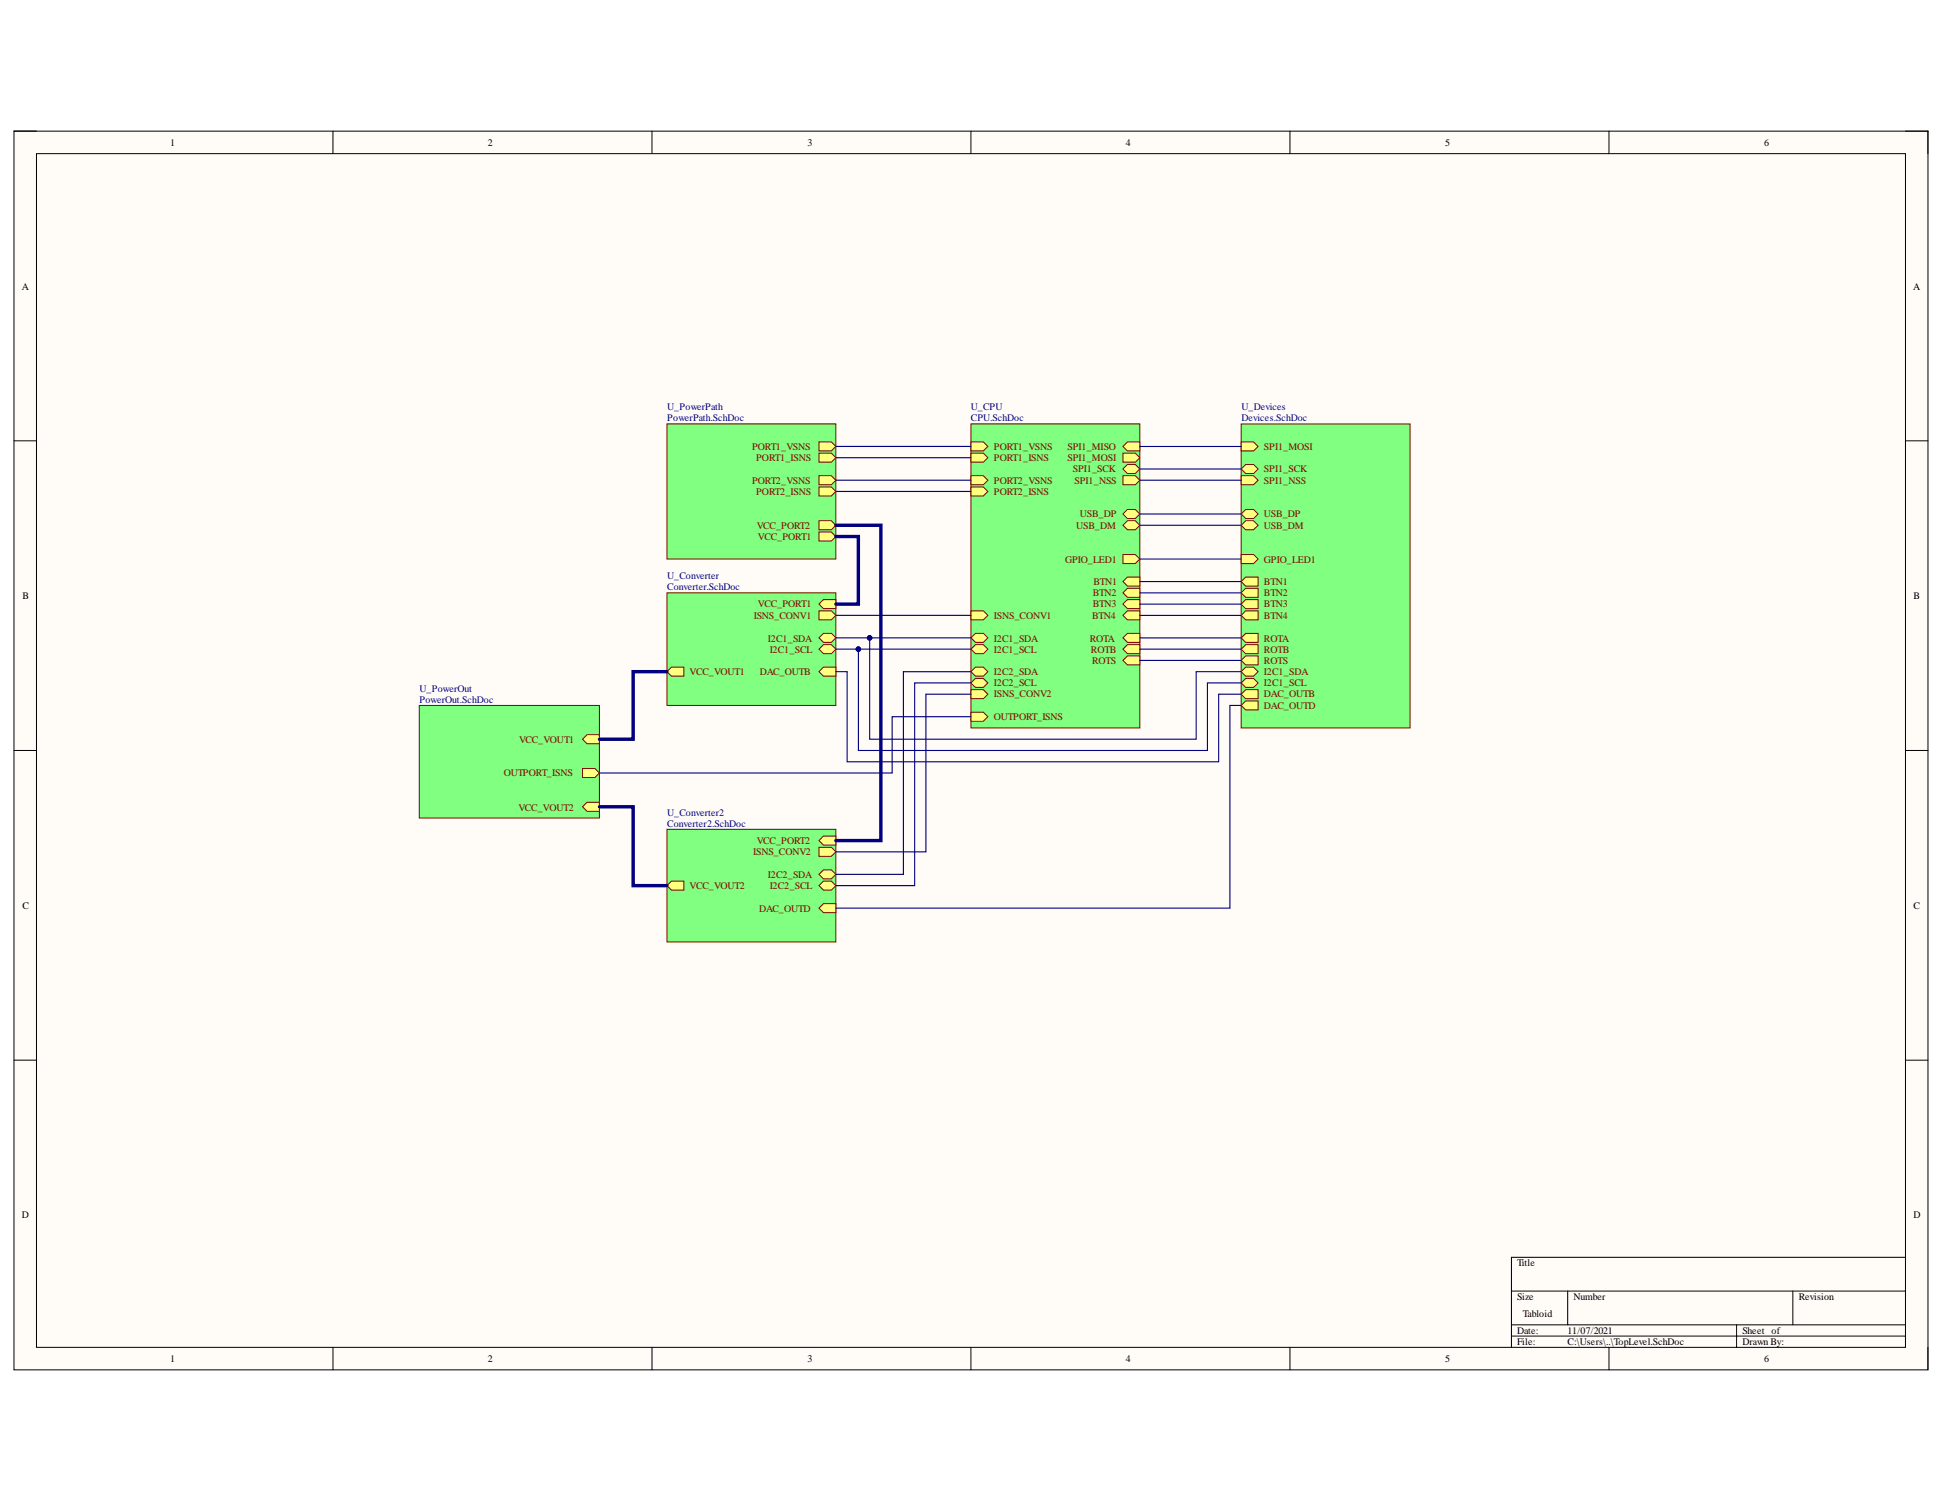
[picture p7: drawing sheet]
<svg xmlns="http://www.w3.org/2000/svg" width="279mm" height="216mm" viewBox="0 0 279 216" stroke-linecap="round" stroke-linejoin="round" font-family="sans-serif">
<path d="M2 18.9h275.2v178h-275.2z" fill-rule="evenodd" fill="#fffcf8"/>
<path d="M2 18.9h275.2v178h-275.2z" fill="none" stroke="#000" stroke-width=".14"/>
<path d="M5.2 22.1h268.8v171.6h-268.8z" fill-rule="evenodd" fill="#fffcf8"/>
<g fill="none" stroke="#000" stroke-width=".14">
<path d="M2 18.8h3.2M47.9 18.8v3.3M93.8 18.8v3.3M139.6 18.8v3.3M185.5 18.9v3.2M231.4 18.9v3.2M274 18.9h3.2v3.2M5.2 22.1h268.8v171.6h-268.8zM2 63.4h3.2M274 63.4h3.2M2 107.9h3.2M274 107.9h3.2"/>
<path d="M2 152.4h3.2M274 152.4h3.2M47.9 193.7v3.2M93.8 193.7v3.2M139.6 193.7v3.2M185.5 193.7v3.2M217.3 185.6h56.7M217.3 190.4h56.7M217.3 192.1h56.7M225.4 185.6v4.8M231.4 193.7v3.2M249.7 190.4v3.3"/>
<path d="M257.8 185.6v4.8M274 180.7h-56.7v13M277.2 193.7v3.2"/>
</g>
<path d="M95.9 85.2h24.3v16.2h-24.3z" fill-rule="evenodd" fill="#80ff80"/>
<path d="M95.9 85.2h24.3v16.2h-24.3z" fill="none" stroke="#800000" stroke-width=".14"/>
<path d="M118.4 95.9h1.8v1.3h-1.8l-.6-.7z" fill-rule="evenodd" fill="#ffff80"/>
<path d="M118.4 95.9h1.8v1.3h-1.8l-.6-.7z" fill="none" stroke="#800000" stroke-width=".14"/>
<path d="M117.8 91.7l.6-.7h1.1l.7 .7-.7 .6h-1.1z" fill-rule="evenodd" fill="#ffff80"/>
<path d="M117.8 91.7l.6-.7h1.1l.7 .7-.7 .6h-1.1z" fill="none" stroke="#800000" stroke-width=".14"/>
<path d="M117.8 93.3l.6-.6h1.1l.7 .6-.7 .7h-1.1z" fill-rule="evenodd" fill="#ffff80"/>
<path d="M117.8 93.3l.6-.6h1.1l.7 .6-.7 .7h-1.1z" fill="none" stroke="#800000" stroke-width=".14"/>
<path d="M117.8 87.8h1.7l.7 .7-.7 .6h-1.7z" fill-rule="evenodd" fill="#ffff80"/>
<path d="M117.8 87.8h1.7l.7 .7-.7 .6h-1.7z" fill="none" stroke="#800000" stroke-width=".14"/>
<path d="M118.4 86.2h1.8v1.3h-1.8l-.6-.7z" fill-rule="evenodd" fill="#ffff80"/>
<path d="M118.4 86.2h1.8v1.3h-1.8l-.6-.7z" fill="none" stroke="#800000" stroke-width=".14"/>
<path d="M96.6 95.9h1.7v1.3h-1.7l-.7-.7z" fill-rule="evenodd" fill="#ffff80"/>
<path d="M96.6 95.9h1.7v1.3h-1.7l-.7-.7z" fill="none" stroke="#800000" stroke-width=".14"/>
<path d="M178.5 60.9h24.3v43.7h-24.3z" fill-rule="evenodd" fill="#80ff80"/>
<path d="M178.5 60.9h24.3v43.7h-24.3z" fill="none" stroke="#800000" stroke-width=".14"/>
<path d="M178.5 99.8l.6-.7h1.8v1.3h-1.8z" fill-rule="evenodd" fill="#ffff80"/>
<path d="M178.5 99.8l.6-.7h1.8v1.3h-1.8z" fill="none" stroke="#800000" stroke-width=".14"/>
<path d="M178.5 101.4l.6-.6h1.8v1.2h-1.8z" fill-rule="evenodd" fill="#ffff80"/>
<path d="M178.5 101.4l.6-.6h1.8v1.2h-1.8z" fill="none" stroke="#800000" stroke-width=".14"/>
<path d="M178.5 79.7h1.8l.6 .7-.6 .6h-1.8z" fill-rule="evenodd" fill="#ffff80"/>
<path d="M178.5 79.7h1.8l.6 .7-.6 .6h-1.8z" fill="none" stroke="#800000" stroke-width=".14"/>
<path d="M178.5 83.6l.6-.7h1.8v1.3h-1.8z" fill-rule="evenodd" fill="#ffff80"/>
<path d="M178.5 83.6l.6-.7h1.8v1.3h-1.8z" fill="none" stroke="#800000" stroke-width=".14"/>
<path d="M179.1 84.6h1.8v1.3h-1.8l-.6-.7z" fill-rule="evenodd" fill="#ffff80"/>
<path d="M179.1 84.6h1.8v1.3h-1.8l-.6-.7z" fill="none" stroke="#800000" stroke-width=".14"/>
<path d="M179.1 86.2h1.8v1.3h-1.8l-.6-.7z" fill-rule="evenodd" fill="#ffff80"/>
<path d="M179.1 86.2h1.8v1.3h-1.8l-.6-.7z" fill="none" stroke="#800000" stroke-width=".14"/>
<path d="M179.1 87.8h1.8v1.3h-1.8l-.6-.6z" fill-rule="evenodd" fill="#ffff80"/>
<path d="M179.1 87.8h1.8v1.3h-1.8l-.6-.6z" fill="none" stroke="#800000" stroke-width=".14"/>
<path d="M178.5 75.5l.6-.6h1.2l.6 .6-.6 .6h-1.2z" fill-rule="evenodd" fill="#ffff80"/>
<path d="M178.5 75.5l.6-.6h1.2l.6 .6-.6 .6h-1.2z" fill="none" stroke="#800000" stroke-width=".14"/>
<path d="M178.5 73.9l.6-.7h1.2l.6 .7-.6 .6h-1.2z" fill-rule="evenodd" fill="#ffff80"/>
<path d="M178.5 73.9l.6-.7h1.2l.6 .7-.6 .6h-1.2z" fill="none" stroke="#800000" stroke-width=".14"/>
<path d="M178.5 68.4h1.8l.6 .6-.6 .7h-1.8z" fill-rule="evenodd" fill="#ffff80"/>
<path d="M178.5 68.4h1.8l.6 .6-.6 .7h-1.8z" fill="none" stroke="#800000" stroke-width=".14"/>
<path d="M178.5 67.4l.6-.6h1.2l.6 .6-.6 .7h-1.2z" fill-rule="evenodd" fill="#ffff80"/>
<path d="M178.5 67.4l.6-.6h1.2l.6 .6-.6 .7h-1.2z" fill="none" stroke="#800000" stroke-width=".14"/>
<path d="M178.5 63.5h1.8l.6 .7-.6 .6h-1.8z" fill-rule="evenodd" fill="#ffff80"/>
<path d="M178.5 63.5h1.8l.6 .7-.6 .6h-1.8z" fill="none" stroke="#800000" stroke-width=".14"/>
<path d="M178.5 96.5l.6-.6h1.2l.6 .6-.6 .7h-1.2z" fill-rule="evenodd" fill="#ffff80"/>
<path d="M178.5 96.5l.6-.6h1.2l.6 .6-.6 .7h-1.2z" fill="none" stroke="#800000" stroke-width=".14"/>
<path d="M178.5 98.2l.6-.7h1.2l.6 .7-.6 .6h-1.2z" fill-rule="evenodd" fill="#ffff80"/>
<path d="M178.5 98.2l.6-.7h1.2l.6 .7-.6 .6h-1.2z" fill="none" stroke="#800000" stroke-width=".14"/>
<path d="M178.5 94.9l.6-.6h1.8v1.3h-1.8z" fill-rule="evenodd" fill="#ffff80"/>
<path d="M178.5 94.9l.6-.6h1.8v1.3h-1.8z" fill="none" stroke="#800000" stroke-width=".14"/>
<path d="M178.5 91.7l.6-.7h1.8v1.3h-1.8z" fill-rule="evenodd" fill="#ffff80"/>
<path d="M178.5 91.7l.6-.7h1.8v1.3h-1.8z" fill="none" stroke="#800000" stroke-width=".14"/>
<path d="M178.5 93.3l.6-.6h1.8v1.3h-1.8z" fill-rule="evenodd" fill="#ffff80"/>
<path d="M178.5 93.3l.6-.6h1.8v1.3h-1.8z" fill="none" stroke="#800000" stroke-width=".14"/>
<path d="M95.9 60.9h24.3v19.5h-24.3z" fill-rule="evenodd" fill="#80ff80"/>
<path d="M95.9 60.9h24.3v19.5h-24.3z" fill="none" stroke="#800000" stroke-width=".14"/>
<path d="M117.8 63.5h1.7l.7 .7-.7 .6h-1.7z" fill-rule="evenodd" fill="#ffff80"/>
<path d="M117.8 63.5h1.7l.7 .7-.7 .6h-1.7z" fill="none" stroke="#800000" stroke-width=".14"/>
<path d="M117.8 68.4h1.7l.7 .6-.7 .7h-1.7z" fill-rule="evenodd" fill="#ffff80"/>
<path d="M117.8 68.4h1.7l.7 .6-.7 .7h-1.7z" fill="none" stroke="#800000" stroke-width=".14"/>
<path d="M117.8 70h1.7l.7 .6-.7 .7h-1.7z" fill-rule="evenodd" fill="#ffff80"/>
<path d="M117.8 70h1.7l.7 .6-.7 .7h-1.7z" fill="none" stroke="#800000" stroke-width=".14"/>
<path d="M117.8 65.1h1.7l.7 .7-.7 .6h-1.7z" fill-rule="evenodd" fill="#ffff80"/>
<path d="M117.8 65.1h1.7l.7 .7-.7 .6h-1.7z" fill="none" stroke="#800000" stroke-width=".14"/>
<path d="M117.8 76.5h1.7l.7 .6-.7 .7h-1.7z" fill-rule="evenodd" fill="#ffff80"/>
<path d="M117.8 76.5h1.7l.7 .6-.7 .7h-1.7z" fill="none" stroke="#800000" stroke-width=".14"/>
<path d="M117.8 74.9h1.7l.7 .6-.7 .6h-1.7z" fill-rule="evenodd" fill="#ffff80"/>
<path d="M117.8 74.9h1.7l.7 .6-.7 .6h-1.7z" fill="none" stroke="#800000" stroke-width=".14"/>
<path d="M139.6 60.9h24.3v43.7h-24.3z" fill-rule="evenodd" fill="#80ff80"/>
<path d="M139.6 60.9h24.3v43.7h-24.3z" fill="none" stroke="#800000" stroke-width=".14"/>
<path d="M139.6 65.1h1.8l.7 .7-.7 .6h-1.8z" fill-rule="evenodd" fill="#ffff80"/>
<path d="M139.6 65.1h1.8l.7 .7-.7 .6h-1.8z" fill="none" stroke="#800000" stroke-width=".14"/>
<path d="M139.6 63.5h1.8l.7 .7-.7 .6h-1.8z" fill-rule="evenodd" fill="#ffff80"/>
<path d="M139.6 63.5h1.8l.7 .7-.7 .6h-1.8z" fill="none" stroke="#800000" stroke-width=".14"/>
<path d="M139.6 87.8h1.8l.7 .7-.7 .6h-1.8z" fill-rule="evenodd" fill="#ffff80"/>
<path d="M139.6 87.8h1.8l.7 .7-.7 .6h-1.8z" fill="none" stroke="#800000" stroke-width=".14"/>
<path d="M161.5 68.4h1.8l.6 .6-.6 .7h-1.8z" fill-rule="evenodd" fill="#ffff80"/>
<path d="M161.5 68.4h1.8l.6 .6-.6 .7h-1.8z" fill="none" stroke="#800000" stroke-width=".14"/>
<path d="M161.5 67.4l.6-.6h1.2l.6 .6-.6 .7h-1.2z" fill-rule="evenodd" fill="#ffff80"/>
<path d="M161.5 67.4l.6-.6h1.2l.6 .6-.6 .7h-1.2z" fill="none" stroke="#800000" stroke-width=".14"/>
<path d="M161.5 64.2l.6-.7h1.8v1.3h-1.8z" fill-rule="evenodd" fill="#ffff80"/>
<path d="M161.5 64.2l.6-.7h1.8v1.3h-1.8z" fill="none" stroke="#800000" stroke-width=".14"/>
<path d="M161.5 65.1h1.8l.6 .7-.6 .6h-1.8z" fill-rule="evenodd" fill="#ffff80"/>
<path d="M161.5 65.1h1.8l.6 .7-.6 .6h-1.8z" fill="none" stroke="#800000" stroke-width=".14"/>
<path d="M139.6 70h1.8l.7 .6-.7 .7h-1.8z" fill-rule="evenodd" fill="#ffff80"/>
<path d="M139.6 70h1.8l.7 .6-.7 .7h-1.8z" fill="none" stroke="#800000" stroke-width=".14"/>
<path d="M139.6 96.5l.7-.6h1.1l.7 .6-.7 .7h-1.1z" fill-rule="evenodd" fill="#ffff80"/>
<path d="M139.6 96.5l.7-.6h1.1l.7 .6-.7 .7h-1.1z" fill="none" stroke="#800000" stroke-width=".14"/>
<path d="M139.6 98.2l.7-.7h1.1l.7 .7-.7 .6h-1.1z" fill-rule="evenodd" fill="#ffff80"/>
<path d="M139.6 98.2l.7-.7h1.1l.7 .7-.7 .6h-1.1z" fill="none" stroke="#800000" stroke-width=".14"/>
<path d="M161.5 83.6l.6-.7h1.8v1.3h-1.8z" fill-rule="evenodd" fill="#ffff80"/>
<path d="M161.5 83.6l.6-.7h1.8v1.3h-1.8z" fill="none" stroke="#800000" stroke-width=".14"/>
<path d="M161.5 85.2l.6-.6h1.8v1.3h-1.8z" fill-rule="evenodd" fill="#ffff80"/>
<path d="M161.5 85.2l.6-.6h1.8v1.3h-1.8z" fill="none" stroke="#800000" stroke-width=".14"/>
<path d="M161.5 86.8l.6-.6h1.8v1.3h-1.8z" fill-rule="evenodd" fill="#ffff80"/>
<path d="M161.5 86.8l.6-.6h1.8v1.3h-1.8z" fill="none" stroke="#800000" stroke-width=".14"/>
<path d="M161.5 88.5l.6-.7h1.8v1.3h-1.8z" fill-rule="evenodd" fill="#ffff80"/>
<path d="M161.5 88.5l.6-.7h1.8v1.3h-1.8z" fill="none" stroke="#800000" stroke-width=".14"/>
<path d="M161.5 79.7h1.8l.6 .7-.6 .6h-1.8z" fill-rule="evenodd" fill="#ffff80"/>
<path d="M161.5 79.7h1.8l.6 .7-.6 .6h-1.8z" fill="none" stroke="#800000" stroke-width=".14"/>
<path d="M161.5 75.5l.6-.6h1.2l.6 .6-.6 .6h-1.2z" fill-rule="evenodd" fill="#ffff80"/>
<path d="M161.5 75.5l.6-.6h1.2l.6 .6-.6 .6h-1.2z" fill="none" stroke="#800000" stroke-width=".14"/>
<path d="M161.5 73.9l.6-.7h1.2l.6 .7-.6 .6h-1.2z" fill-rule="evenodd" fill="#ffff80"/>
<path d="M161.5 73.9l.6-.7h1.2l.6 .7-.6 .6h-1.2z" fill="none" stroke="#800000" stroke-width=".14"/>
<path d="M139.6 91.7l.7-.7h1.1l.7 .7-.7 .6h-1.1z" fill-rule="evenodd" fill="#ffff80"/>
<path d="M139.6 91.7l.7-.7h1.1l.7 .7-.7 .6h-1.1z" fill="none" stroke="#800000" stroke-width=".14"/>
<path d="M139.6 93.3l.7-.6h1.1l.7 .6-.7 .7h-1.1z" fill-rule="evenodd" fill="#ffff80"/>
<path d="M139.6 93.3l.7-.6h1.1l.7 .6-.7 .7h-1.1z" fill="none" stroke="#800000" stroke-width=".14"/>
<path d="M139.6 68.4h1.8l.7 .6-.7 .7h-1.8z" fill-rule="evenodd" fill="#ffff80"/>
<path d="M139.6 68.4h1.8l.7 .6-.7 .7h-1.8z" fill="none" stroke="#800000" stroke-width=".14"/>
<path d="M139.6 99.1h1.8l.7 .7-.7 .6h-1.8z" fill-rule="evenodd" fill="#ffff80"/>
<path d="M139.6 99.1h1.8l.7 .7-.7 .6h-1.8z" fill="none" stroke="#800000" stroke-width=".14"/>
<path d="M161.5 94.9l.6-.6h1.8v1.3h-1.8z" fill-rule="evenodd" fill="#ffff80"/>
<path d="M161.5 94.9l.6-.6h1.8v1.3h-1.8z" fill="none" stroke="#800000" stroke-width=".14"/>
<path d="M161.5 91.7l.6-.7h1.8v1.3h-1.8z" fill-rule="evenodd" fill="#ffff80"/>
<path d="M161.5 91.7l.6-.7h1.8v1.3h-1.8z" fill="none" stroke="#800000" stroke-width=".14"/>
<path d="M161.5 93.3l.6-.6h1.8v1.3h-1.8z" fill-rule="evenodd" fill="#ffff80"/>
<path d="M161.5 93.3l.6-.6h1.8v1.3h-1.8z" fill="none" stroke="#800000" stroke-width=".14"/>
<path d="M139.6 102.4h1.8l.7 .6-.7 .7h-1.8z" fill-rule="evenodd" fill="#ffff80"/>
<path d="M139.6 102.4h1.8l.7 .6-.7 .7h-1.8z" fill="none" stroke="#800000" stroke-width=".14"/>
<path d="M60.3 101.4h25.9v16.2h-25.9z" fill-rule="evenodd" fill="#80ff80"/>
<path d="M60.3 101.4h25.9v16.2h-25.9z" fill="none" stroke="#800000" stroke-width=".14"/>
<path d="M83.8 106.3l.6-.7h1.8v1.3h-1.8z" fill-rule="evenodd" fill="#ffff80"/>
<path d="M83.8 106.3l.6-.7h1.8v1.3h-1.8z" fill="none" stroke="#800000" stroke-width=".14"/>
<path d="M83.8 116l.6-.7h1.8v1.3h-1.8z" fill-rule="evenodd" fill="#ffff80"/>
<path d="M83.8 116l.6-.7h1.8v1.3h-1.8z" fill="none" stroke="#800000" stroke-width=".14"/>
<path d="M83.8 110.5h1.7l.7 .6-.7 .7h-1.7z" fill-rule="evenodd" fill="#ffff80"/>
<path d="M83.8 110.5h1.7l.7 .6-.7 .7h-1.7z" fill="none" stroke="#800000" stroke-width=".14"/>
<path d="M95.9 119.2h24.3v16.2h-24.3z" fill-rule="evenodd" fill="#80ff80"/>
<path d="M95.9 119.2h24.3v16.2h-24.3z" fill="none" stroke="#800000" stroke-width=".14"/>
<path d="M117.8 130.5l.6-.6h1.8v1.3h-1.8z" fill-rule="evenodd" fill="#ffff80"/>
<path d="M117.8 130.5l.6-.6h1.8v1.3h-1.8z" fill="none" stroke="#800000" stroke-width=".14"/>
<path d="M117.8 125.7l.6-.7h1.1l.7 .7-.7 .6h-1.1z" fill-rule="evenodd" fill="#ffff80"/>
<path d="M117.8 125.7l.6-.7h1.1l.7 .7-.7 .6h-1.1z" fill="none" stroke="#800000" stroke-width=".14"/>
<path d="M117.8 127.3l.6-.6h1.1l.7 .6-.7 .7h-1.1z" fill-rule="evenodd" fill="#ffff80"/>
<path d="M117.8 127.3l.6-.6h1.1l.7 .6-.7 .7h-1.1z" fill="none" stroke="#800000" stroke-width=".14"/>
<path d="M117.8 121.8h1.7l.7 .6-.7 .7h-1.7z" fill-rule="evenodd" fill="#ffff80"/>
<path d="M117.8 121.8h1.7l.7 .6-.7 .7h-1.7z" fill="none" stroke="#800000" stroke-width=".14"/>
<path d="M118.4 120.2h1.8v1.3h-1.8l-.6-.7z" fill-rule="evenodd" fill="#ffff80"/>
<path d="M118.4 120.2h1.8v1.3h-1.8l-.6-.7z" fill="none" stroke="#800000" stroke-width=".14"/>
<path d="M95.9 127.3l.7-.6h1.7v1.3h-1.7z" fill-rule="evenodd" fill="#ffff80"/>
<path d="M95.9 127.3l.7-.6h1.7v1.3h-1.7z" fill="none" stroke="#800000" stroke-width=".14"/>
<path d="M120.2 75.5h6.5v45.3h-6.5M95.9 96.5h-4.9v9.8h-4.8M86.2 116h4.8v11.3h4.9" fill="none" stroke="#000080" stroke-width=".49"/>
<path d="M120.2 93.3h19.4M120.2 96.5h1.6v13h53.4v-9.7h3.3M139.6 98.2h-8.1v29.1h-11.3M139.6 96.5h-9.7v29.2h-9.7M139.6 99.8h-6.5v22.6h-12.9M139.6 103h-11.3v8.1h-42.1M178.5 101.4h-1.6v29.1h-56.7" fill="none" stroke="#000080" stroke-width=".16"/>
<circle cx="123.4" cy="93.3" r=".32" fill="#000080"/>
<circle cx="123.4" cy="93.3" r=".32" fill="none" stroke="#000080" stroke-width=".14"/>
<path d="M120.2 91.7h19.4" fill="none" stroke="#000080" stroke-width=".16"/>
<circle cx="125" cy="91.7" r=".32" fill="#000080"/>
<circle cx="125" cy="91.7" r=".32" fill="none" stroke="#000080" stroke-width=".14"/>
<path d="M120.2 70.6h19.4M120.2 69h19.4M120.2 65.8h19.4M120.2 64.2h19.4M120.2 88.5h19.4M123.4 93.3v14.6h50.2v-9.7h4.9" fill="none" stroke="#000080" stroke-width=".16"/>
<path d="M120.2 77.1h3.2v9.7h-3.2" fill="none" stroke="#000080" stroke-width=".49"/>
<circle cx="123.4" cy="93.3" r=".32" fill="#000080"/>
<circle cx="123.4" cy="93.3" r=".32" fill="none" stroke="#000080" stroke-width=".14"/>
<path d="M125.1 91.7v14.6h46.9v-9.8h6.5" fill="none" stroke="#000080" stroke-width=".16"/>
<circle cx="125" cy="91.7" r=".32" fill="#000080"/>
<circle cx="125" cy="91.7" r=".32" fill="none" stroke="#000080" stroke-width=".14"/>
<g fill="none" stroke="#000080" stroke-width=".16">
<path d="M163.9 75.5h14.6M163.9 73.9h14.6M163.9 69h14.6M163.9 67.4h14.6M163.9 64.2h14.6M163.9 94.9h14.6M163.9 93.3h14.6M163.9 91.7h14.6M163.9 88.5h14.6M163.9 86.8h14.6M163.9 85.2h14.6M163.9 83.6h14.6"/>
<path d="M163.9 80.4h14.6"/>
</g>
<g font-size="1.4">
<text x="24.5" y="21">1</text>
<text x="70.1" y="21">2</text>
<text x="116.1" y="21">3</text>
<text x="161.9" y="21">4</text>
<text x="207.8" y="21">5</text>
<text x="253.7" y="21">6</text>
<text x="3.1" y="41.6">A</text>
<text x="275.1" y="41.6">A</text>
<text x="3.2" y="86.1">B</text>
<text x="275.2" y="86.1">B</text>
<text x="3.2" y="130.6">C</text>
<text x="275.2" y="130.6">C</text>
<text x="3.1" y="175.1">D</text>
<text x="275.2" y="175.1">D</text>
<text x="218.1" y="182">Title</text>
<text x="218.1" y="186.9">Size</text>
<text x="218.1" y="191.7">Date:</text>
<text x="219" y="189.3">Tabloid</text>
<text x="225.4" y="191.7">11/07/2021</text>
<text x="226.3" y="186.9">Number</text>
<text x="250.6" y="191.7">Sheet</text>
<text x="254.8" y="191.7">of</text>
<text x="258.7" y="186.9">Revision</text>
<text x="24.5" y="195.8">1</text>
<text x="70.1" y="195.8">2</text>
<text x="116.1" y="195.8">3</text>
<text x="161.9" y="195.8">4</text>
<text x="207.8" y="195.8">5</text>
<text x="218.1" y="193.3">File:</text>
<text x="225.4" y="193.3">C:\Users\..\TopLevel.SchDoc</text>
<text x="250.6" y="193.3">Drawn By:</text>
<text x="253.7" y="195.8">6</text>
</g>
<g font-size="1.4" fill="#000080">
<text x="96" y="59">U_PowerPath</text>
<text x="139.6" y="59">U_CPU</text>
<text x="178.5" y="59">U_Devices</text>
<text x="96" y="60.6">PowerPath.SchDoc</text>
<text x="139.6" y="60.6">CPU.SchDoc</text>
<text x="178.5" y="60.6">Devices.SchDoc</text>
<text x="96" y="83.3">U_Converter</text>
<text x="96" y="84.9">Converter.SchDoc</text>
<text x="60.3" y="99.5">U_PowerOut</text>
<text x="60.3" y="101.1">PowerOut.SchDoc</text>
<text x="96" y="117.3">U_Converter2</text>
<text x="96" y="118.9">Converter2.SchDoc</text>
</g>
<g font-size="1.4" fill="#800000">
<text x="108.1" y="64.6">PORT1_VSNS</text>
<text x="142.9" y="64.6">PORT1_VSNS</text>
<text x="153.5" y="64.6">SPI1_MISO</text>
<text x="181.8" y="64.6">SPI1_MOSI</text>
<text x="108.1" y="69.5">PORT2_VSNS</text>
<text x="108.7" y="71.2">PORT2_ISNS</text>
<text x="108.7" y="66.2">PORT1_ISNS</text>
<text x="142.9" y="66.2">PORT1_ISNS</text>
<text x="142.9" y="71.2">PORT2_ISNS</text>
<text x="142.9" y="69.5">PORT2_VSNS</text>
<text x="153.5" y="66.2">SPI1_MOSI</text>
<text x="154.3" y="67.9">SPI1_SCK</text>
<text x="154.5" y="69.5">SPI1_NSS</text>
<text x="181.8" y="69.5">SPI1_NSS</text>
<text x="181.8" y="67.9">SPI1_SCK</text>
<text x="108.8" y="76">VCC_PORT2</text>
<text x="109" y="77.6">VCC_PORT1</text>
<text x="154.8" y="76">USB_DM</text>
<text x="155.3" y="74.4">USB_DP</text>
<text x="181.8" y="76">USB_DM</text>
<text x="181.8" y="74.4">USB_DP</text>
<text x="153.2" y="80.9">GPIO_LED1</text>
<text x="181.8" y="80.9">GPIO_LED1</text>
<text x="108.4" y="88.9">ISNS_CONV1</text>
<text x="109" y="87.3">VCC_PORT1</text>
<text x="142.9" y="88.9">ISNS_CONV1</text>
<text x="157.1" y="88.9">BTN4</text>
<text x="157.1" y="85.7">BTN2</text>
<text x="157.1" y="87.3">BTN3</text>
<text x="157.2" y="84.1">BTN1</text>
<text x="181.8" y="84.1">BTN1</text>
<text x="181.8" y="85.7">BTN2</text>
<text x="181.8" y="87.3">BTN3</text>
<text x="181.8" y="88.9">BTN4</text>
<text x="110.4" y="92.2">I2C1_SDA</text>
<text x="110.7" y="93.8">I2C1_SCL</text>
<text x="142.9" y="92.2">I2C1_SDA</text>
<text x="142.9" y="93.8">I2C1_SCL</text>
<text x="156.7" y="92.2">ROTA</text>
<text x="156.9" y="93.8">ROTB</text>
<text x="157.1" y="95.4">ROTS</text>
<text x="181.8" y="95.4">ROTS</text>
<text x="181.8" y="92.2">ROTA</text>
<text x="181.8" y="93.8">ROTB</text>
<text x="99.2" y="97">VCC_VOUT1</text>
<text x="109.2" y="97">DAC_OUTB</text>
<text x="142.9" y="97">I2C2_SDA</text>
<text x="142.9" y="98.7">I2C2_SCL</text>
<text x="142.9" y="100.3">ISNS_CONV2</text>
<text x="181.8" y="100.3">DAC_OUTB</text>
<text x="181.8" y="101.9">DAC_OUTD</text>
<text x="181.8" y="97">I2C1_SDA</text>
<text x="181.8" y="98.7">I2C1_SCL</text>
<text x="74.6" y="106.8">VCC_VOUT1</text>
<text x="142.9" y="103.5">OUTPORT_ISNS</text>
<text x="72.4" y="111.6">OUTPORT_ISNS</text>
<text x="74.5" y="116.5">VCC_VOUT2</text>
<text x="108.3" y="122.9">ISNS_CONV2</text>
<text x="108.8" y="121.3">VCC_PORT2</text>
<text x="99.2" y="127.8">VCC_VOUT2</text>
<text x="109.2" y="131.1">DAC_OUTD</text>
<text x="110.4" y="126.1">I2C2_SDA</text>
<text x="110.7" y="127.8">I2C2_SCL</text>
</g>
</svg>
